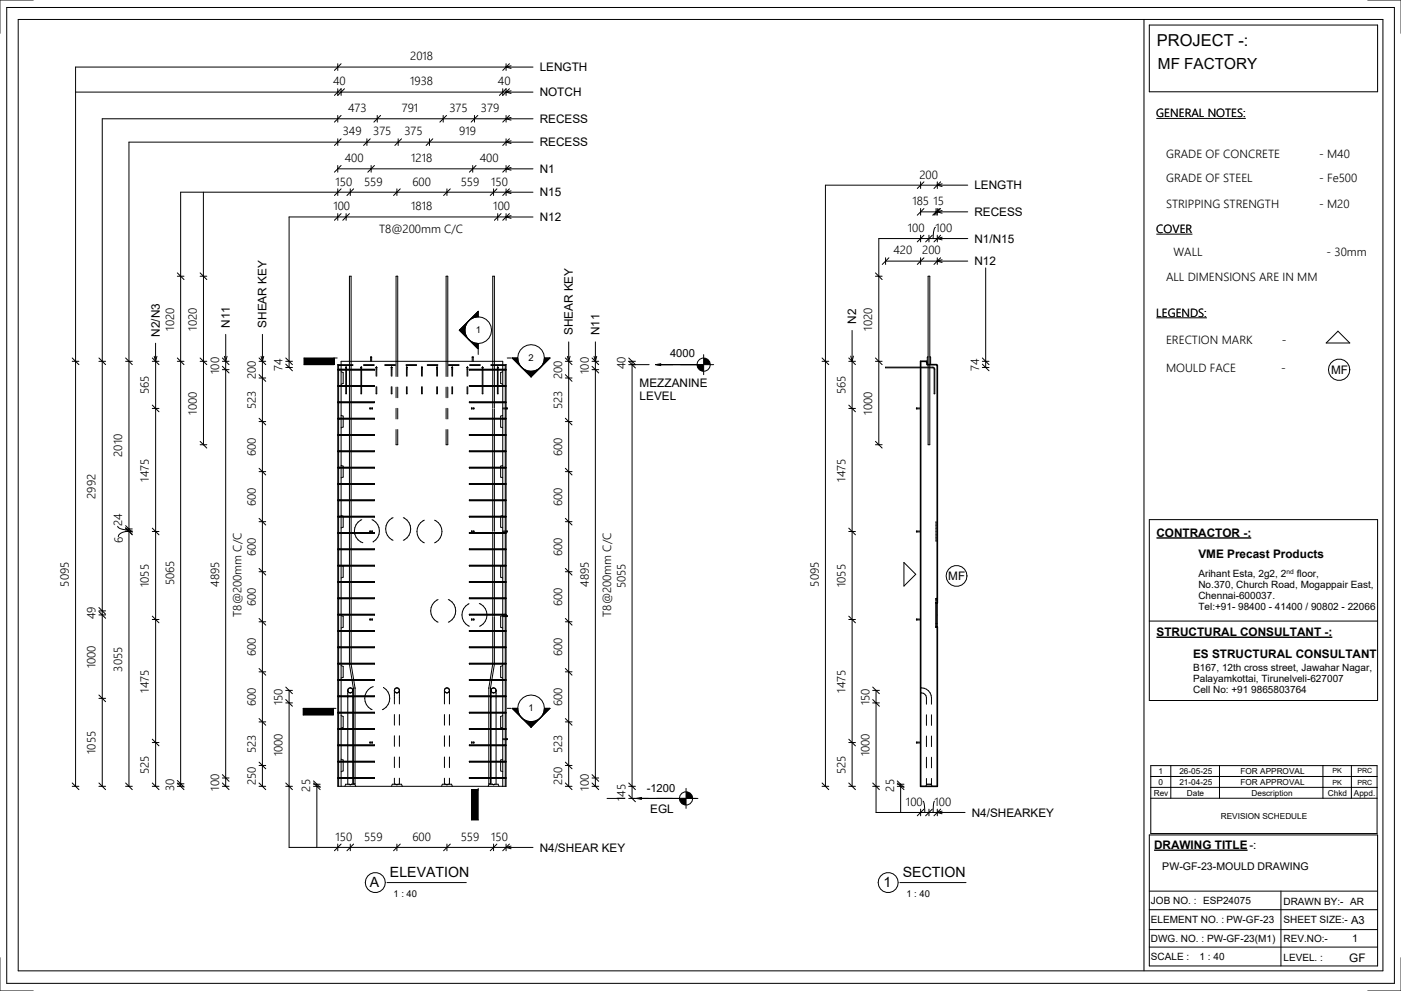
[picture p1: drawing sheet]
<svg xmlns="http://www.w3.org/2000/svg" width="420mm" height="297mm" viewBox="0 0 420 297" stroke-linecap="round" stroke-linejoin="round" font-family="sans-serif">
<g fill="#000">
<path d="M137.7 99l2.9-2.8-.7 .8-.5 2zM137.7 99h1.7l.1 1 1.1 1.8zM143.4 93.3v1.7l-2 .5-.8 .7zM91.2 107.3h9v2h-9zM103.8 110.1v.2zM108.2 110.2h.2zM112.8 110.2h.2zM117.3 110.2h.2zM122 110.1v.2zM126.5 110.1v.2zM131.1 110.1v.2zM135.5 110.2h.2z"/>
<path d="M140 110.2h.2zM140.6 101.8l.8 .6 2 .6v1.6zM144.6 110.2h.2zM149.1 110.2h.2zM153.6 107.3h1.6l.6 2 .6 .9zM159.2 111.3l1.1-.1 1.8-1-2.9 2.8zM156.4 110.2l.8 .6 2 .5v1.7zM163.2 107.3h1.7l-2.8 2.9 1-1.8zM90.9 212.4h9v2h-9zM153.6 212.4h1.6l.6 2 .6 .8zM159.2 216.4l1.1-.2 1.8-1-2.9 2.8zM156.4 215.2l.8 .6 2 .6v1.6z"/>
<path d="M163.2 212.4h1.7l-2.8 2.8 .6-.8zM141.4 236.8h2v9h-2zM190.8 239.4l1.5-.3v.5zM203.7 239.4h2v2a2 2 0 0 1-2-2zM205.7 237.4a2 2 0 0 1 2 2h-2z"/>
</g>
<g fill="none" stroke="#000" stroke-width=".3">
<path d="M101.3 19.1v2M102.3 19.1l-2 2M151.7 19.1v2M152.7 19.1l-2 2M153.2 19.7l-1.5 .4 1.5 .4M22.7 27.6h137.1M100.3 28.6l2-2v2M101.3 26.6v2l2-2M101.3 35.6h-70.6v72.7M149.7 28.6l2-2v2M150.7 26.6v2l2-2M153.2 27.2l-1.5 .4 1.5 .4"/>
<path d="M159.8 20.1h-137.1v215.6M61 57.6v25.2M101.3 49.6v2M101.3 56.6v2M101.3 42.6h-62.6v65.7M101.3 50.6h58.5M102.3 56.6l-2 2M102.3 49.6l-2 2M105 56.6v2M106 56.6l-2 2M111.3 49.6v2M112.3 49.6l-2 2"/>
<path d="M119 56.6v2M120 56.6l-2 2M134 56.6v2M135 56.6l-2 2M141.7 49.6v2M142.7 49.6l-2 2M148 56.6v2M149 56.6l-2 2M151.7 49.6v2M151.7 56.6v2M152.7 56.6l-2 2M152.7 49.6l-2 2"/>
<path d="M153.2 50.2l-1.5 .4 1.5 .4M153.2 57.2l-1.5 .4 1.5 .4M159.8 57.6h-105.6v25.2M276 55.5h-28.5v52.8M101.3 65h-14.6v43.3M276 71.5h-12.5v11.3M137.7 99l5.7 5.6v-1.6M137.7 99h1.7M139.4 99a4 4 0 0 0 4 4M143.4 95a4 4 0 0 1 4 4 4 4 0 0 1-4 4M143.4 95a4 4 0 0 0-4 4 4 4 0 0 0 4 4M143.4 95a4 4 0 0 0-4 4"/>
<path d="M143.4 95v-1.7l-5.7 5.7M278.3 82.8h.5v50.5h-.5zM295.5 80.3v28M401.2 99.3l3.5 3.5h-7.1zM21.7 108.3h2M21.7 107.3l2 2M45.7 108.3h2M45.7 107.3l2 2M46.7 108.3v127.4M66.7 108.3h2M66.7 109.8l2 2M66.7 110.8h2"/>
<path d="M66.7 107.3l2 2M67.3 106.8l.4 1.5 .4-1.5M67.7 100.2v135.5M77.7 108.3h2M77.7 113.3h2M77.7 112.3l2 2M77.7 107.3l2 2M78.3 106.8l.4 1.5 .4-1.5M78.7 100.2v135.5M100.2 107.3v2h-9v-2h9.9M101.3 109.3v126.4h50.4v-126.4M101.3 109.3h4.5"/>
<path d="M101.3 109.3l.2 .3M101.3 110.7h11v.2h-10.9zM101.3 115.6h11v.2h-10.9zM101.5 109.6v1.1M101.5 110.9v4.7M101.5 115.8v4.7M101.5 109.6h4.3M102.3 111.4l.6 .3v3.2l-.6 .3M102.3 110.7v-2.4h48.4v2.4M102.3 110.9v4.7M102.3 115.8v4.7M103.7 110.2v.5"/>
<path d="M103.7 110.9v4.7M103.7 115.8v2.2h.2v-2.2M103.7 110.1v.1M103.7 110.1h.1M103.8 110.1h-.1M103.8 110.1v.2zM103.8 110.1h.1M103.9 110.1h.1M103.9 110.1v.6M103.9 110.9v4.7M104.8 110.7v-27.9h.5v27.9M104.8 110.9v4.7"/>
<path d="M104.8 115.8v4.7M105.3 110.9v4.7M105.3 115.8v4.7M108.2 110.2h.2zM108.2 115.8v2.2h.2v-2.2M108.2 110.2v.5M108.2 110.9v4.7M108.2 110.1v.1M108.3 110.1h.1M108.4 110.1h.1M108.4 110.1v.6M108.4 110.9v4.7"/>
<path d="M109 109.6h3.2M109 109.3h3.2M111.1 108.3v-1.3h.3v1.3M111.1 107.1h.3M112.8 110.2h.2zM112.8 115.9v2.1h.2v-2.1M112.8 110.2v2.6M112.8 110.1v.1M112.8 110.1h.1M112.9 110.1h.1M112.9 110.1h-.1M113 110.1h.1"/>
<path d="M113 110.1v2.7M115.4 109.6h3.2M115.4 109.3h3.2M117.3 110.2h.2zM117.3 115.9v2.1h.2v-2.1M117.3 110.2v2.6M117.3 110.1v.1M117.3 110.1h.1M117.4 110.1h-.1M117.4 110.1h.1M117.5 110.1h.1M117.5 110.1v2.7"/>
<path d="M118.8 112.9v-30.1h.5v30.1M118.8 116.1v3.1M119.3 116.1v3.1M121.7 109.6h3.2M121.7 109.3h3.2M121.9 115.9v2.1h.2v-2.1M121.9 110.2v2.6M121.9 110.1v.1M121.9 110.1h.1M122 110.1v.2zM122 110.1h.1M122.1 110.1v2.7"/>
<path d="M126.4 115.9v2.1h.2v-2.1M126.4 110.2v2.6M126.4 110.1v.1M126.5 110.1h-.1M126.5 110.1v.2zM126.5 110.1h.1M126.6 110.1h.1M126.6 110.1v2.7M128.1 109.6h3.2M128.1 109.3h3.2M131 115.9v2.1h.2v-2.1M131 110.2v2.6"/>
<path d="M131 110.1v.1M131 110.1h.1M131.1 110.1v.2zM131.1 110.1h.1M131.1 110.1h-.1M131.1 110.1l.1 2.7M133.8 112.9v-30.1h.5v30.1M133.8 116.1v3.1M134.3 116.1v3.1M134.5 109.6h3.1M134.5 109.3h3.1M135.5 110.2h.2z"/>
<path d="M135.5 115.9v2.1h.2v-2.1M135.5 110.2v2.6M135.5 110.1v.1M135.6 110.1h-.1M135.6 110.1h.1M135.7 110.1h.1M135.7 110.1v2.7M140 110.2h.2zM140 115.9v2.1h.2v-2.1M140 110.2v2.6M140.1 110.1l-.1 .1M140.1 110.1h.1"/>
<path d="M140.2 110.1h.1M140.2 110.1v2.7M140.7 110.7l11 .1-11 .1zM140.7 115.6l11 .1-11 .1zM140.8 109.6h3.2M140.8 109.3h3.2M141.6 107.1h.3M141.6 108.3v-1.3h.3v1.3M143.4 105v1.3M144.6 110.2h.2zM144.6 115.8v2.2h.2v-2.2M144.6 110.2v.5"/>
<path d="M144.6 110.9v4.7M144.6 110.1v.1M144.6 110.1h.1M144.7 110.1h-.1M144.7 110.1h.1M144.8 110.1h.1M144.8 110.1v.6M144.8 110.9v4.7M147.2 109.6h4.3M147.2 109.3h4.5M147.7 110.7v-27.9h.5v27.9M147.7 110.9v4.7"/>
<path d="M147.7 115.8v4.7M148.2 110.9v4.7M148.2 115.8v4.7M149.1 110.2h.2zM149.1 115.8v2.2h.2v-2.2M149.1 110.2v.5M149.1 110.9v4.7M149.1 110.1v.1M149.2 110.1h.1M149.3 110.1h.1M149.3 110.1v.6M149.3 110.9v4.7"/>
<path d="M150.7 111.4l-.6 .3v3.2l.6 .3M150.7 110.9v4.7M150.7 115.8v4.7M151.5 109.6v1.1M151.5 110.9v4.7M151.5 115.8v4.7M151.7 109.3l-.2 .3M152.1 107.3h1.1M155.2 107.3a4 4 0 0 1 4-4 4 4 0 0 1 4 4M155.2 107.3a4 4 0 0 0 4 4 4 4 0 0 0 4-4M155.2 107.3a4 4 0 0 0 4 4M155.2 107.3h-1.6l5.6 5.7"/>
<path d="M159.2 111.3v1.7M163.2 107.3a4 4 0 0 1-4 4M163.2 107.3h1.7l-5.7 5.7M169.5 108.3h2M169.5 112.3l2 2M169.5 113.3h2M169.5 107.3l2 2M170.1 106.8l.4 1.5 .4-1.5M170.5 102.5v133.2M177.5 108.3h2M177.5 110.8h2M177.5 109.8l2 2"/>
<path d="M177.5 107.3l2 2M178.1 106.8l.4 1.5M178.5 108.3v127.4M178.5 102.5v5.8M178.9 106.8l-.4 1.5M189.5 109.3h5.1M197 109.3h4.8M204.2 109.3h5.1M265.5 110.1l14.5 .1 .3 .5v7.3h-.2v-7.3l-.2-.4h-14.4zM278.3 107l-.3 .1v2.2M278.8 107l.2 .1v2.2M45.7 121.4l2 2"/>
<path d="M45.7 122.4h2M77.7 126.4h2M77.7 125.4l2 2M101.3 120.5h11v.2h-10.9zM101.3 125.4h11v.2h-10.9zM101.3 130.3h11v.2h-10.9zM101.3 135.2h11v.2h-10.9zM101.5 120.7v4.7M101.5 125.6v4.7M101.5 130.5v4.7M101.5 135.4v4.7M102.3 124.5l.6 .3v.6"/>
<path d="M102.3 139.5l.6 .3v.3M102.3 120.7v4.7M102.3 125.6v4.7M102.3 130.5v4.7M102.3 135.4v4.7M102.9 125.6v2.4l-.6 .3M104.8 120.7v4.7M104.8 125.6v4.7M104.8 130.5v4.7M104.8 135.4v4.7M105.3 120.7v4.7M105.3 125.6v4.7"/>
<path d="M105.3 130.5v4.7M105.3 135.4v4.7M110.9 122.3h.8v.3h-.8zM111.6 122.3v.3M118.8 128.8v4.5h.5v-4.5M118.8 122.4v3.2M119.3 122.4v3.2M133.8 128.8v4.5h.5v-4.5M133.8 122.4v3.2M134.3 122.4v3.2M140.7 120.5l11 .1-11 .1zM140.7 125.4l11 .1-11 .1z"/>
<path d="M140.7 130.3l11 .1-11 .1zM140.7 135.2l11 .1-11 .1zM141.4 122.3h.7v.3h-.7zM141.4 122.3v.3M142.1 122.3v.3M147.7 120.7v1.6M147.7 122.6v2.8M147.7 125.6v4.7M147.7 130.5v4.7M147.7 135.4v4.7M148.2 120.7v1.6M148.2 122.6v2.8"/>
<path d="M148.2 125.6v4.7M148.2 130.5v4.7M148.2 135.4v4.7M150.1 125.6v2.4l.6 .3M150.7 124.5l-.6 .3v.6M150.7 139.5l-.6 .3v.3M150.7 120.7v4.7M150.7 125.6v4.7M150.7 130.5v4.7M150.7 135.4v4.7M150.7 122.3h1.4v.3h-1.4M151.5 120.7v4.7"/>
<path d="M151.5 125.6v4.7M151.5 130.5v4.7M151.5 135.4v4.7M152 122.3v.3M169.5 125.4l2 2M169.5 126.4h2M274.9 122.3v.3M276 122.3h-1.2v.3h1.2M45.7 158.3l2 2M45.7 159.3h2M77.7 156.4h2M77.7 141.4h2"/>
<path d="M77.7 155.4l2 2M77.7 140.4l2 2M101.3 140.1h11v.2h-10.9zM101.3 145h11v.2h-10.9zM101.3 149.9h11v.2h-10.9zM101.3 154.8h11v.2h-10.9zM101.3 159.7h11v.2h-10.9zM101.5 140.3v4.7M101.5 145.2v4.7M101.5 150.1v4.7M101.5 155v4.7M101.5 159.9v4.7"/>
<path d="M102.3 154.5l.6 .3M102.3 140.3v4.7M102.3 145.2v4.7M102.3 150.1v4.7M102.3 155v4.7M102.3 159.9v4.7M102.9 140.3v2.7l-.6 .3M102.9 155v3l-.6 .3M104.8 140.3v4.7M104.8 145.2v4.7M104.8 150.1v4.7M104.8 155v4.7"/>
<path d="M104.8 159.9v4.7M105.3 140.3v4.7M105.3 145.2v4.7M105.3 150.1v4.7M105.3 155v4.7M105.3 159.9v4.7M106.4 159.9a3.5 3.5 0 0 0 2.4 2.8M108.5 155.8a3.6 3.6 0 0 0-2.2 3.9M110.9 159.2h.8v.3h-.8zM111.5 155.8a3.7 3.7 0 0 1 2.3 3.2 3.7 3.7 0 0 1-1.9 3.4M111.6 159.2v.3M117.9 155.2a3.7 3.7 0 0 0-2.3 3.4 3.7 3.7 0 0 0 2.3 3.4"/>
<path d="M120.9 155.2a3.7 3.7 0 0 1 2.2 3.4 3.7 3.7 0 0 1-2.2 3.4M127.2 156a3.7 3.7 0 0 0-2.2 3.3 3.7 3.7 0 0 0 2.2 3.4M130.3 156a3.7 3.7 0 0 1 2.2 3.3 3.7 3.7 0 0 1-2.2 3.4M140.7 140.1l11 .1-11 .1zM140.7 145l11 .1-11 .1zM140.7 149.9l11 .1-11 .1zM140.7 154.8l11 .1-11 .1zM140.7 159.7l11 .1-11 .1zM141.4 159.2h.7v.3h-.7zM141.4 159.2v.3M142.1 159.2v.3M147.7 140.3v4.7"/>
<path d="M147.7 145.2v4.7M147.7 150.1v4.7M147.7 155v4.2M147.7 159.5v.2M147.7 159.9v4.7M148.2 140.3v4.7M148.2 145.2v4.7M148.2 150.1v4.7M148.2 155v4.2M148.2 159.5v.2M148.2 159.9v4.7M150.1 140.3v2.7l.6 .3"/>
<path d="M150.1 155v3l.6 .3M150.7 154.5l-.6 .3M150.7 140.3v4.7M150.7 145.2v4.7M150.7 150.1v4.7M150.7 155v4.7M150.7 159.9v4.7M150.7 159.2h1.4v.3h-1.4M151.5 140.3v4.7M151.5 145.2v4.7M151.5 150.1v4.7M151.5 155v4.7"/>
<path d="M151.5 159.9v4.7M152 159.2v.3M169.5 155.4l2 2M169.5 156.4h2M169.5 140.4l2 2M169.5 141.4h2M274.9 159.2v.3M276 159.2h-1.2v.3h1.2M280.7 156.3v6.1M77.7 171.4h2M77.7 170.4l2 2M101.3 164.6h11v.2h-10.9z"/>
<path d="M101.3 169.5h11v.2h-10.9zM101.3 174.4h11v.2h-10.9zM101.3 179.3h11v.2h-10.9zM101.5 164.8v4.7M101.5 169.7v4.7M101.5 174.6v4.7M101.5 179.5v4.7M102.3 164.8v4.7M102.3 169.7v4.7M102.3 174.6v4.7M102.3 179.5v4.7M102.7 169.7l.2 .1v3.2l-.6 .3"/>
<path d="M104.8 164.8v4.7M104.8 169.7v4.7M104.8 174.6v4.7M104.8 179.5v4.7M105.3 164.8v4.7M105.3 169.7v4.7M105.3 174.6v4.7M105.3 179.5v4.7M131.4 179.8a3.7 3.7 0 0 0-2.3 3.3 3.7 3.7 0 0 0 2.3 3.4M134.4 179.8a3.7 3.7 0 0 1 2.2 3.3 3.7 3.7 0 0 1-2.2 3.4M140.7 164.6l11 .1-11 .1zM140.7 169.5l11 .1-11 .1z"/>
<path d="M140.7 174.4l11 .1-11 .1zM140.7 179.3l11 .1-11 .1zM147.7 164.8v4.7M147.7 169.7v4.7M147.7 174.6v4.7M147.7 179.5v4.7M148.2 164.8v4.7M148.2 169.7v4.7M148.2 174.6v4.7M148.2 179.5v4.7M150.4 169.7l-.3 .1v3.2l.6 .3M150.7 164.8v4.7"/>
<path d="M150.7 169.7v4.7M150.7 174.6v4.7M150.7 179.5v4.7M151.5 164.8v4.7M151.5 169.7v4.7M151.5 174.6v4.7M151.5 179.5v4.7M169.5 170.4l2 2M169.5 171.4h2M271 168.6l3.6 3.6-3.6 3.5zM281 179.4h-.3v1.4M45.7 184.7l2 2"/>
<path d="M45.7 185.7h2M77.7 186.4h2M77.7 185.4l2 2M101.3 184.2h11v.2h-10.9zM101.3 189.1h11v.2h-10.9zM101.3 194h11v.2h-10.9zM101.3 198.9h11v.2h-10.9zM101.5 184.4v4.7M101.5 189.3v4.7M101.5 194.2v4.7M101.5 199.1v4.7M102.3 184.5l.6 .3v3.2l-.6 .3"/>
<path d="M102.3 199.5l.6 .3v3.2l-.6 .3M102.3 184.4v4.7M102.3 189.3v4.7M102.3 194.2v4.7M102.3 199.1v4.7M104.8 184.4v4.7M104.8 189.3v4.7M104.8 194.2v4.7M104.8 199.1l.7 4.7M105.3 184.4v4.7M105.3 189.3v4.7M105.3 194.2v4.7"/>
<path d="M105.3 199.1h.1M105.3 199.1l.7 4.7M110.9 185.6h.8v.2h-.8zM111.6 185.6v.2M140.6 181a3.7 3.7 0 0 0-2.1 3.4 3.7 3.7 0 0 0 2.2 3.3M140.7 184.2l11 .1-11 .1zM140.7 189.1l11 .1-11 .1zM140.7 194l11 .1-11 .1zM140.7 198.9l11 .1-11 .1zM141.4 185.6h.7v.2h-.7zM141.4 185.6v.2M142.1 185.6v.2"/>
<path d="M143.7 180.9a3.6 3.6 0 0 1 2.3 3.3M146 184.4a3.7 3.7 0 0 1-2.2 3.3M147.7 199.1l-.7 4.7M147.7 199.1h.1M147.7 184.4v.2M147.7 184.8v4.3M147.7 189.3v4.7M147.7 194.2v4.7M148.2 199.1l-.7 4.7M148.2 184.4v.2M148.2 184.8v4.3M148.2 189.3v4.7"/>
<path d="M148.2 194.2v4.7M150.7 184.5l-.6 .3v3.2l.6 .3M150.7 199.5l-.6 .3v3.2l.6 .3M150.7 184.4v4.7M150.7 189.3v4.7M150.7 194.2v4.7M150.7 199.1v4.7M150.7 184.6h1.4v.2h-1.4M151.5 184.4v4.7M151.5 189.3v4.7M151.5 194.2v4.7M151.5 199.1v4.7"/>
<path d="M152 184.6v.2M169.5 185.4l2 2M169.5 186.4h2M274.9 185.6v.2M276 185.6h-1.2v.2h1.2M280.7 180.6h.3v7.5h-.3v-.2M280.7 186.9h.3M77.7 216.4h2M77.7 201.4h2M77.7 215.4l2 2M77.7 200.4l2 2M85.7 206l2 2"/>
<path d="M85.7 207h2M85.7 209.7l2 2M85.7 210.7h2M86.7 207v47l73.1 .1M99.9 212.4v2h-9v-2h9.8M101.3 203.8h11v.2h-10.9zM101.3 208.7h11v.2h-10.9zM101.3 213.6l11-.1v.2h-10.9zM101.3 218.5l11-.1v.2h-10.9zM101.5 204v4.7M101.5 208.9v4.6M101.5 213.7v4.7"/>
<path d="M101.5 218.6v4.7M102.3 214.5l.6 .3v3.2l-.6 .3M102.3 204v4.7M102.3 208.9v4.6M102.3 213.7v4.7M102.3 218.6v4.7M104.3 207l.1 .4 .6 .3M104.3 207v1.7M104.3 208.9v4.6M104.3 213.7v4.7M104.3 218.6v4.7M104.3 207l.1 .3"/>
<path d="M104.4 207.4l.6 .3M104.6 206.3l-.3 .7M105 206.2l-.3 .1M105 206.2l.7 .4 .1 .4M105 206.2l-.3 .1-.4 .7M105 206.2l.4 .1M105.4 206.3l.4 .7M105.6 204l.4 2.3v2.4M105.8 207l-.2 .5-.6 .2M105.8 207l-.4 .6-.4 .1M105.8 207v1.7M105.8 208.9v4.6"/>
<path d="M105.8 213.7v4.7M105.8 218.6v4.7M106 208.9v4.6M106 213.7v4.7M106 218.6v4.7M106.1 204l.4 2.3v2.4M106.5 208.9v4.6M106.5 213.7v4.7M106.5 218.6v4.7M109.4 208.9a3.6 3.6 0 0 0 2.2 3.9M111.9 205.8a3.6 3.6 0 0 0-2.4 2.9M115 206.1h.1"/>
<path d="M115 206.1a3.7 3.7 0 0 1 1.9 3.4 3.7 3.7 0 0 1-2.3 3.3M118.3 207l.1 .4 .6 .3M118.3 207v4M118.3 214.2v3.2M118.3 207l.2 .5 .5 .2M118.6 206.3l-.3 .7M119 206.2l-.4 .1M119 206.2l.7 .4 .1 .4M119 206.2l-.4 .1-.3 .7M119 206.2l.4 .1M119.4 206.3l.4 .7M119.8 207l-.3 .5-.5 .2"/>
<path d="M119.8 207l-.4 .6-.4 .1M119.8 207v4M119.8 214.2v3.2M133.3 207l.1 .4 .6 .3M133.3 207v4M133.3 214.2v3.2M133.3 207l.2 .5 .5 .2M133.6 206.3l-.3 .7M134 206.2l-.4 .1M134 206.2l.7 .4 .1 .4M134 206.2l-.4 .1-.3 .7M134 206.2l.4 .1"/>
<path d="M134.4 206.3l.4 .7M134.8 207l-.3 .5-.5 .2M134.8 207l-.4 .6-.4 .1M134.8 207v4M134.8 214.2v3.2M140.7 203.8l11 .1-11 .1zM140.7 208.7l11 .1-11 .1zM140.7 213.5l11 .1-11 .1zM140.7 218.4l11 .1-11 .1zM146.6 208.9v4.6M146.6 213.7v4.7M146.6 218.6v4.7"/>
<path d="M146.9 204l-.3 2.3v2.4M147.1 208.9v4.6M147.1 213.7v4.7M147.1 218.6v4.7M147.2 207l.1 .4 .7 .3M147.2 207v1.7M147.2 208.9v4.6M147.2 213.7v4.7M147.2 218.6v4.7M147.2 207l.3 .5 .5 .2M147.5 204l-.4 2.3v2.4M147.6 206.3l-.4 .7"/>
<path d="M148 206.2l-.4 .1M148 206.2l.6 .4 .1 .4M148 206.2l-.4 .1-.4 .7M148 206.2l.4 .1M148.4 206.3l.3 .7M148.7 207l-.2 .5-.5 .2M148.7 207l-.3 .6-.4 .1M148.7 207v1.7M148.7 208.9v4.6M148.7 213.7v4.7M148.7 218.6v4.7M150.7 214.5l-.6 .3v3.2l.6 .3"/>
<path d="M150.7 204v4.7M150.7 208.9v4.6M150.7 213.7v4.7M150.7 218.6v4.7M151.5 204v4.7M151.5 208.9v4.6M151.5 213.7v4.7M151.5 218.6v4.7M152.1 212.4h1.1M155.2 212.4a4 4 0 0 1 4-4 4 4 0 0 1 4 4M155.2 212.4a4 4 0 0 0 4 4 4 4 0 0 0 4-4M155.2 212.4a4 4 0 0 0 4 4"/>
<path d="M155.2 212.4h-1.6l5.6 5.6M159.2 216.4v1.6M163.2 212.4a4 4 0 0 1-4 4M163.2 212.4h1.7l-5.7 5.6M169.5 215.4l2 2M169.5 216.4h2M169.5 200.4l2 2M169.5 201.4h2M276 207.7a1.53 1.53 0 0 1 1.8 1.5v1.9M276 206.2a3 3 0 0 1 3.3 3v1.9M277.8 214.3v3.2M279.3 214.3v3.2"/>
<path d="M21.7 235.7h2M21.7 234.7l2 2M45.7 235.7h2M45.7 234.7l2 2M45.7 221.6l2 2M45.7 222.6h2M66.7 235.7h2M66.7 234.7l2 2M66.7 232.2l2 2M66.7 233.2h2M77.7 235.7h2M77.7 229.5h2"/>
<path d="M77.7 234.7l2 2M77.7 228.5l2 2M85.7 235.7h2M85.7 234.7l2 2M94 235.1h2M94 235.7h2M94 234.1l2 2M94 234.7l2 2M95 235.1v18.9M101.3 223.4l11-.1v.2h-10.9zM101.3 228.3l11-.1v.2h-10.9zM101.3 233.2l11-.1v.2h-10.9z"/>
<path d="M101.5 223.5v4.7M101.5 228.4v4.7M101.5 233.3v2.4M102.3 227.6l.6 .3v.3M102.3 223.5v4.7M102.3 228.4v4.7M102.3 233.3v2.4M102.9 228.4v2.7l-.6 .3M103.4 235.7l.3-.6 1.3 .2 1.4-.2 .3 .6M104.3 223.5v4.7M104.3 228.4v4.7M104.3 233.3v1.8"/>
<path d="M105.8 223.5v4.7M105.8 228.4v4.7M105.8 233.3v1.8M106 233.3v1.7h.5v-1.7M106 223.5v4.7M106 228.4v4.7M106.5 223.5v4.7M106.5 228.4v4.7M110.9 222.5h.8v.2h-.8zM111.6 222.5v.2M117.4 235.7l.2-.6 1.4 .2 1.4-.2 .2 .6M118.3 220.6v3.2"/>
<path d="M118.3 226.9v3.2M118.3 233.3v1.8M119.8 220.6v3.2M119.8 226.9v3.2M119.8 233.3v1.8M132.4 235.7l.2-.6 1.4 .2 1.4-.2 .2 .6M133.3 220.6v3.2M133.3 226.9v3.2M133.3 233.3v1.8M134.8 220.6v3.2M134.8 226.9v3.2M134.8 233.3v1.8"/>
<path d="M140.7 223.3l11 .1-11 .1zM140.7 228.2l11 .1-11 .1zM140.7 233.1l11 .1-11 .1zM141.4 222.5h.7v.2h-.7zM141.4 222.5v.2M142.1 222.5v.2M143.4 236.3v9.5h-2v-9h2M146.4 235.7l.2-.6 1.4 .2 1.4-.2 .2 .6M146.6 233.3v1.7h.5v-1.7M146.6 223.5v4.7M146.6 228.4v4.7M147.1 223.5v4.7"/>
<path d="M147.1 228.4v4.7M147.2 223.5v4.7M147.2 228.4v4.7M147.2 233.3v1.8M148.7 223.5v4.7M148.7 228.4v4.7M148.7 233.3v1.8M150.1 228.4v2.7l.6 .3M150.7 227.6l-.6 .3v.3M150.7 223.5v4.7M150.7 228.4v4.7M150.7 233.3v2.4"/>
<path d="M150.7 221.5h1.4v.2h-1.4M151.5 223.5v4.7M151.5 228.4v4.7M151.5 233.3v2.4M152 221.5v.2M169.5 235.7h2M169.5 234.7l2 2M169.5 228.5l2 2M169.5 229.5h2M177.5 235.7h2M177.5 233.2h2M177.5 234.7l2 2"/>
<path d="M177.5 232.2l2 2M182 239.4h5.3M189.7 239.4h19.6M190.8 239.4l1.5-.3v.5zM205.7 236.4v6M262.7 235.7v7.9h13.3M270 235.7v7.9M274.9 222.5v.2M276 222.5h-1.2v.2h1.2M277.6 235.7l.2-.6h1.4l.3 .6M277.8 220.7v3.1M277.8 227v3.2"/>
<path d="M277.8 233.4v1.9M279.3 220.7v3.1M279.3 227v3.2M279.3 233.4v1.9M101.3 253v2M102.3 253l-2 2M105 253v2M106 253l-2 2M119 253v2M120 253l-2 2M134 253v2M135 253l-2 2"/>
<path d="M148 253v2M149 253l-2 2M151.7 253v2M152.7 253l-2 2M153.2 253.7l-1.5 .4 1.5 .4"/>
<circle cx="401.5" cy="110.8" r="3.2"/>
<circle cx="286.8" cy="172.7" r="3.1"/>
<circle cx="205.7" cy="239.4" r="2"/>
</g>
<path d="M276 108.3h1.8l.2 1h2.8l.2 .3v71.2h-.3v7.1h.3v47.8h-5z" fill="none" stroke="#000" stroke-width=".5"/>
<path d="M193.9 234.4h8.5v3.8h-8.5z" fill="#fff"/>
<g fill="none" stroke="#000" stroke-width=".3">
<path d="M188.5 107.3l2 2h-2M189.5 108.3v131.1M190.5 108.3h-2l2 2M196.6 109.3l1.5-.2v.5zM196.6 109.3h17.4M211 106.3v6M188.5 234.7l2 2M188.5 235.7h2M188.5 238.4l2 2M188.5 239.4h2"/>
<circle cx="211" cy="109.3" r="2"/>
</g>
<path d="M196.6 109.3l1.5-.2v.5zM209 109.3h2v2a2 2 0 0 1-2-2zM211 107.3a2 2 0 0 1 2 2h-2z" fill="#000"/>
<path d="M200.9 103.9h7.4v3.9h-7.4z" fill="#fff"/>
<g fill="none" stroke="#000" stroke-width=".3">
<path d="M2 2.2h416.1v292.6h-416.1zM5.5 5.8h409.2v285.3h-409.2zM10 0h-10v10M343 5.8v285.3M344.6 7.5h68.5v20h-68.5zM410.1 0h10v10M101.3 34.6v2M101.3 35.6h58.5M102.3 34.6l-2 2M113.1 34.6v2M114.1 34.6l-2 2M132.9 34.6v2"/>
<path d="M133.9 34.6l-2 2M142.3 34.6v2M143.3 34.6l-2 2M151.7 34.6v2M152.7 34.6l-2 2M153.2 35.2l-1.5 .4 1.5 .4M101.3 41.6v2M101.3 42.6h50.4M102.3 41.6l-2 2M110 41.6v2M111 41.6l-2 2M119.4 41.6v2"/>
<path d="M120.4 41.6l-2 2M128.8 41.6v2M129.8 41.6l-2 2M151.7 42.6l1.5 .4M151.7 42.6h8.1M151.7 41.6v2M152.7 41.6l-2 2M153.2 42.2l-1.5 .4M276 54.5v2M277 54.5l-2 2M281 54.5v2M282 54.5l-2 2"/>
<path d="M282.5 55.1l-1.5 .4 1.5 .4M290.2 55.5h-14.2M101.3 65l58.5 .1M101.3 64v2M102.3 64l-2 2M103.8 64v2M104.8 64l-2 2M149.2 64v2M150.2 64l-2 2M151.7 64v2M152.7 64l-2 2M153.2 64.6l-1.5 .5 1.5 .4"/>
<path d="M265.5 77.3v2M266.5 77.3l-2 2M276 62.5v2M276 70.5v2M276 77.3v2M277 70.5l-2 2M277 77.3l-2 2M277 62.5l-2 2M278.5 70.5v2M279.5 70.5l-2 2M280.5 68.1a2.97 2.97 0 0 0-.7 2.4v1M280.7 62.5v2"/>
<path d="M281 62.5v2M281 70.5v2M281 77.3v2M281.7 62.5l-2 2M282 70.5l-2 2M282 77.3l-2 2M282 62.5l-2 2M282.5 71.1l-1.5 .4 1.5 .4M282.5 77.9l-1.5 .4 1.5 .4M282.5 63.1l-1.5 .4 1.5 .4M290.2 71.5h-14.2M290.2 78.3h-24.7"/>
<path d="M290.2 63.5h-14.2M53.2 82.8h2M53.2 81.8l2 2M54.2 82.8v152.9M60 81.8l2 2M60 82.8h2M61 82.8v50.5M255.5 99.1v136.6M262.5 82.8h2M262.5 81.8l2 2M263.5 82.8v50.5M29.7 108.3h2"/>
<path d="M29.7 107.3l2 2M30.7 108.3v127.4M37.7 108.3h2M37.7 107.3l2 2M38.7 108.3v127.4M46.2 106.8l.4 1.5M46.6 102.9v5.4M47.1 106.8l-.5 1.5M53.2 108.3h2M53.2 107.3l2 2M60 107.3l2 2M60 108.3h2"/>
<path d="M85.7 108.3h2M85.7 109.2l2 2M85.7 110.2h2M85.7 107.3l2 2M86.7 108.3v1.9M246.5 108.3h2M246.5 107.3l2 2M247.5 108.3v127.4M254.5 108.3h2M254.5 107.3l2 2M255.1 106.8l.4 1.5 .4-1.5M262.5 108.3h2"/>
<path d="M262.5 107.3l2 2M294.5 108.3h2M294.5 110.2h2M294.5 109.2l2 2M294.5 107.3l2 2M295.5 108.3v1.9M60 132.3l2 2M60 133.3h2M254.5 121.4l2 2M254.5 122.4h2M262.5 133.3h2M262.5 132.3l2 2"/>
<path d="M35.3 157.8a2.43 2.43 0 0 0 2.3 1l1.1 .1M37.7 158.3l2 2M37.7 159.3h2M37.7 158.2l2 2M37.7 159.2h2M37.7 157.6l2 2M37.7 158.6h2M38.7 159.3a3.1 3.1 0 0 0-3.2 1.6M254.5 159.3h2M254.5 158.3l2 2M344.6 155.8h68.5v54.2h-68.5zM29.7 182.1l2 2"/>
<path d="M29.7 183.1h2M29.7 183.4l2 2M29.7 184.4h2M254.5 184.7l2 2M254.5 185.7h2M344.6 186.2h68.5M29.7 208.4l2 2M29.7 209.4h2M261.7 209.7l2 2M261.7 210.7h2M261.7 206l2 2M261.7 207h2"/>
<path d="M262.7 207v28.7M29.7 235.7h2M29.7 234.7l2 2M37.7 235.7h2M37.7 234.7l2 2M53.2 234.7l2 2M53.2 235.7h2M53.2 234l2 2M53.2 235h2M246.5 235.7h2M246.5 234.7l2 2M254.5 235.7h2"/>
<path d="M254.5 234.7l2 2M254.5 221.6l2 2M254.5 222.6h2M261.7 235.7h2M261.7 234.7l1 1M262.7 235.7l1 1M269 235.7h2M269 234.7l2 2M269 234.1l2 2M269 235.1h2M270 235.1v.6M276 242.6v2"/>
<path d="M276.8 240.2l.4 1.4 .1 2M277 242.6l-2 2M278.5 242.6v2M279.5 242.6l-2 2M280.2 240.2l-.3 1.4-.1 2M281 242.6v2M282 242.6l-2 2M282.5 243.2l-1.5 .4 1.5 .4M289.4 243.6h-13.4M344.6 250.3h68.5v39.3h-68.5zM344.6 272.7h68.5M344.6 267.2h68.5"/>
<path d="M344.6 278.7h68.5M384.1 267.2v22.4M0 287.1v10h10M344.6 283.9h68.5M420.1 287.1v10h-10"/>
</g>
<g fill="#fff">
<path d="M346.9 9.5h27.5v5.4h-27.5z"/>
<path d="M405.1 273.8h4.1v3.9h-4.1z"/>
<path d="M346.8 187.4h51.8v4.1h-51.8z"/>
<path d="M357.7 193.9h54.2v4.1h-54.2z"/>
<path d="M346 251.2h27.6v4.2h-27.6z"/>
<path d="M373.6 251.2h1v4.2h-1z"/>
<path d="M374.6 251.2h2.2v4.2h-2.2z"/>
<path d="M346.8 157.6h27.9v4.1h-27.9z"/>
<path d="M359.3 164.1h37.3v4.1h-37.3z"/>
<path d="M359.7 285.1h7.5v3.3h-7.5z"/>
<path d="M405.5 279.4h1.7v3.7h-1.7z"/>
<path d="M367.7 274.1h14.3v3.3h-14.3z"/>
<path d="M347.2 16.6h29.6v5.1h-29.6z"/>
<path d="M348.5 258h44.2v3.6h-44.2z"/>
<path d="M361.9 279.8h20.4v3.3h-20.4z"/>
<path d="M404.8 268.8h4.1v3.3h-4.1z"/>
<path d="M360.7 268.5h14.3v3.3h-14.3z"/>
</g>
<path d="M346.8 161.3h28.4M346.8 191h52.7M346 254.9h28.1" fill="none" stroke="#000" stroke-width=".41"/>
<g fill="none" stroke="#000" stroke-width=".3">
<path d="M346.7 35.5h26.8M346.7 70.2h10.8M346.7 95.3h15.2M345 229.5h67.9v20.4h-67.9zM345 232.8h67.9M345 236h67.9M345 239.3h67.9M351.1 229.5v9.8M365.7 229.5v9.8M396.7 229.5v9.8M405.2 229.5v9.8M116 264.6h23.8"/>
<path d="M269.8 264.6h19.9"/>
<circle cx="112.5" cy="264.6" r="3"/>
<circle cx="266.3" cy="264.6" r="3"/>
</g>
<text font-size="4.9" x="346.9" y="13.9">PROJECT -:</text>
<text font-size="4.6" x="347.2" y="20.7">MF FACTORY</text>
<g font-size="4.2">
<text x="116.9" y="262.9">ELEVATION</text>
<text x="270.7" y="262.9">SECTION</text>
<text x="110.9" y="266.1">A</text>
<text x="264.9" y="266.1">1</text>
</g>
<g font-size="3.5">
<text x="123" y="18.1">2018</text>
<text x="161.8" y="21.4">LENGTH</text>
<text x="99.8" y="25.6">40</text>
<text x="123" y="25.6">1938</text>
<text x="149.3" y="25.6">40</text>
<text x="161.8" y="28.9">NOTCH</text>
<text x="104.4" y="33.6">473</text>
<text x="120.5" y="33.6">791</text>
<text x="134.8" y="33.6">375</text>
<text x="144.2" y="33.6">379</text>
<text x="346.7" y="35.2">GENERAL NOTES:</text>
<text x="102.8" y="40.6">349</text>
<text x="111.9" y="40.6">375</text>
<text x="121.3" y="40.6">375</text>
<text x="137.7" y="40.6">919</text>
<text x="161.8" y="36.9">RECESS</text>
<text x="161.8" y="43.9">RECESS</text>
<text x="349.6" y="47.3">GRADE OF CONCRETE</text>
<text x="395.5" y="47.3">- M40</text>
<text x="103.4" y="48.6">400</text>
<text x="123.3" y="48.6">1218</text>
<text x="143.9" y="48.6">400</text>
<text x="161.8" y="51.9">N1</text>
<text x="275.7" y="53.5">200</text>
<text x="100.6" y="55.6">150</text>
<text x="109.2" y="55.6">559</text>
<text x="123.7" y="55.6">600</text>
<text x="138.1" y="55.6">559</text>
<text x="147.3" y="55.6">150</text>
<text x="161.8" y="58.9">N15</text>
<text x="292.2" y="56.8">LENGTH</text>
<text x="349.6" y="54.6">GRADE OF STEEL</text>
<text x="395.5" y="54.6">- Fe500</text>
<text x="100" y="63.1">100</text>
<text x="123.3" y="63.1">1818</text>
<text x="147.9" y="63.1">100</text>
<text x="273.6" y="61.5">185</text>
<text x="279.9" y="61.5">15</text>
<text x="292.2" y="64.8">RECESS</text>
<text x="349.6" y="62.3">STRIPPING STRENGTH</text>
<text x="395.5" y="62.3">- M20</text>
<text x="113.7" y="69.8">T8@200mm C/C</text>
<text x="161.8" y="66.3">N12</text>
<text x="272.2" y="69.5">100</text>
<text x="280.5" y="69.5">100</text>
<text x="346.7" y="69.9">COVER</text>
<text x="267.9" y="76.3">420</text>
<text x="276.5" y="76.3">200</text>
<text x="292.2" y="72.8">N1/N15</text>
<text x="351.8" y="76.8">WALL</text>
<text x="397.8" y="76.8">- 30mm</text>
<text x="292.2" y="79.5">N12</text>
<text x="349.6" y="84.1">ALL DIMENSIONS ARE IN MM</text>
<text x="346.7" y="95">LEGENDS:</text>
<text x="47.9" y="100.9" transform="rotate(-90 47.9 100.9)">N2/N3</text>
<text x="52.2" y="99.1" transform="rotate(-90 52.2 99.1)">1020</text>
<text x="59" y="99.1" transform="rotate(-90 59 99.1)">1020</text>
<text x="68.9" y="98.2" transform="rotate(-90 68.9 98.2)">N11</text>
<text x="79.9" y="98.2" transform="rotate(-90 79.9 98.2)">SHEAR KEY</text>
<text x="171.8" y="100.5" transform="rotate(-90 171.8 100.5)">SHEAR KEY</text>
<text x="179.8" y="100.5" transform="rotate(-90 179.8 100.5)">N11</text>
<text x="256.7" y="97.1" transform="rotate(-90 256.7 97.1)">N2</text>
<text x="261.5" y="99.1" transform="rotate(-90 261.5 99.1)">1020</text>
<text x="349.6" y="103.3">ERECTION MARK</text>
<text x="384.3" y="103.3">-</text>
<text x="65.7" y="112.1" transform="rotate(-90 65.7 112.1)">100</text>
<text x="76.7" y="113.7" transform="rotate(-90 76.7 113.7)">200</text>
<text x="84.7" y="111.1" transform="rotate(-90 84.7 111.1)">74</text>
<text x="168.5" y="113.7" transform="rotate(-90 168.5 113.7)">200</text>
<text x="176.5" y="112.1" transform="rotate(-90 176.5 112.1)">100</text>
<text x="187.5" y="110.7" transform="rotate(-90 187.5 110.7)">40</text>
<text x="293.6" y="111.1" transform="rotate(-90 293.6 111.1)">74</text>
<text x="349.6" y="111.6">MOULD FACE</text>
<text x="384.2" y="111.6">-</text>
<text x="399.1" y="112.2">MF</text>
<text x="44.7" y="118.2" transform="rotate(-90 44.7 118.2)">565</text>
<text x="191.8" y="115.9">MEZZANINE</text>
<text x="191.8" y="119.9">LEVEL</text>
<text x="253.5" y="118.2" transform="rotate(-90 253.5 118.2)">565</text>
<text x="59" y="124.3" transform="rotate(-90 59 124.3)">1000</text>
<text x="76.7" y="122.7" transform="rotate(-90 76.7 122.7)">523</text>
<text x="168.5" y="122.7" transform="rotate(-90 168.5 122.7)">523</text>
<text x="261.5" y="124.3" transform="rotate(-90 261.5 124.3)">1000</text>
<text x="36.7" y="137" transform="rotate(-90 36.7 137)">2010</text>
<text x="76.7" y="136.7" transform="rotate(-90 76.7 136.7)">600</text>
<text x="168.5" y="136.7" transform="rotate(-90 168.5 136.7)">600</text>
<text x="28.7" y="149.5" transform="rotate(-90 28.7 149.5)">2992</text>
<text x="44.7" y="144.4" transform="rotate(-90 44.7 144.4)">1475</text>
<text x="253.5" y="144.4" transform="rotate(-90 253.5 144.4)">1475</text>
<text x="76.7" y="151.8" transform="rotate(-90 76.7 151.8)">600</text>
<text x="168.5" y="151.8" transform="rotate(-90 168.5 151.8)">600</text>
<text x="36.7" y="157.8" transform="rotate(-90 36.7 157.8)">24</text>
<text x="346.8" y="160.9">CONTRACTOR -:</text>
<text x="36.8" y="162.8" transform="rotate(-90 36.8 162.8)">6</text>
<text x="76.7" y="166.8" transform="rotate(-90 76.7 166.8)">600</text>
<text x="168.5" y="166.8" transform="rotate(-90 168.5 166.8)">600</text>
<text x="359.3" y="167.3">VME Precast Products</text>
<text x="284.3" y="173.9">MF</text>
<text x="20.7" y="175.8" transform="rotate(-90 20.7 175.8)">5095</text>
<text x="44.7" y="176.1" transform="rotate(-90 44.7 176.1)">1055</text>
<text x="52.2" y="175.5" transform="rotate(-90 52.2 175.5)">5065</text>
<text x="65.7" y="175.9" transform="rotate(-90 65.7 175.9)">4895</text>
<text x="176.5" y="175.9" transform="rotate(-90 176.5 175.9)">4895</text>
<text x="187.5" y="176.3" transform="rotate(-90 187.5 176.3)">5055</text>
<text x="245.5" y="175.8" transform="rotate(-90 245.5 175.8)">5095</text>
<text x="253.5" y="176.1" transform="rotate(-90 253.5 176.1)">1055</text>
<text x="28.7" y="185.7" transform="rotate(-90 28.7 185.7)">49</text>
<text x="72.4" y="184.9" transform="rotate(-90 72.4 184.9)">T8@200mm C/C</text>
<text x="76.7" y="181.8" transform="rotate(-90 76.7 181.8)">600</text>
<text x="168.5" y="181.8" transform="rotate(-90 168.5 181.8)">600</text>
<text x="183.3" y="184.9" transform="rotate(-90 183.3 184.9)">T8@200mm C/C</text>
<text x="346.8" y="190.7">STRUCTURAL CONSULTANT -:</text>
<text x="76.7" y="196.8" transform="rotate(-90 76.7 196.8)">600</text>
<text x="168.5" y="196.8" transform="rotate(-90 168.5 196.8)">600</text>
<text x="357.7" y="197.1">ES STRUCTURAL CONSULTANT</text>
<text x="28.7" y="200.4" transform="rotate(-90 28.7 200.4)">1000</text>
<text x="36.7" y="201.4" transform="rotate(-90 36.7 201.4)">3055</text>
<text x="44.7" y="207.7" transform="rotate(-90 44.7 207.7)">1475</text>
<text x="253.5" y="207.7" transform="rotate(-90 253.5 207.7)">1475</text>
<text x="76.7" y="211.8" transform="rotate(-90 76.7 211.8)">600</text>
<text x="84.7" y="211.4" transform="rotate(-90 84.7 211.4)">150</text>
<text x="168.5" y="211.8" transform="rotate(-90 168.5 211.8)">600</text>
<text x="260.7" y="211.4" transform="rotate(-90 260.7 211.4)">150</text>
<text x="28.7" y="226.1" transform="rotate(-90 28.7 226.1)">1055</text>
<text x="76.7" y="225.8" transform="rotate(-90 76.7 225.8)">523</text>
<text x="84.7" y="226.8" transform="rotate(-90 84.7 226.8)">1000</text>
<text x="168.5" y="225.8" transform="rotate(-90 168.5 225.8)">523</text>
<text x="260.7" y="226.8" transform="rotate(-90 260.7 226.8)">1000</text>
<text x="44.7" y="232" transform="rotate(-90 44.7 232)">525</text>
<text x="253.5" y="232" transform="rotate(-90 253.5 232)">525</text>
<text x="52.2" y="237.3" transform="rotate(-90 52.2 237.3)">30</text>
<text x="65.7" y="237.1" transform="rotate(-90 65.7 237.1)">100</text>
<text x="76.7" y="235.5" transform="rotate(-90 76.7 235.5)">250</text>
<text x="93" y="237.3" transform="rotate(-90 93 237.3)">25</text>
<text x="168.5" y="235.5" transform="rotate(-90 168.5 235.5)">250</text>
<text x="176.5" y="237.1" transform="rotate(-90 176.5 237.1)">100</text>
<text x="268.1" y="237.3" transform="rotate(-90 268.1 237.3)">25</text>
<text x="187.5" y="240.1" transform="rotate(-90 187.5 240.1)">145</text>
<text x="195" y="243.8">EGL</text>
<text x="271.6" y="241.6">100</text>
<text x="280.2" y="241.6">100</text>
<text x="291.4" y="244.8">N4/SHEARKEY</text>
<text x="100.6" y="252.1">150</text>
<text x="109.2" y="252.1">559</text>
<text x="123.7" y="252.1">600</text>
<text x="138.1" y="252.1">559</text>
<text x="147.3" y="252.1">150</text>
<text x="161.8" y="255.3">N4/SHEAR KEY</text>
<text x="346" y="254.5">DRAWING TITLE</text>
<text x="374.6" y="254.5">-:</text>
<text x="404.6" y="288.4">GF</text>
</g>
<g font-size="3.4">
<text x="200.9" y="107">4000</text>
<text x="193.9" y="237.5">-1200</text>
<text x="405.1" y="276.9">A3</text>
</g>
<g font-size="3.2">
<text x="348.5" y="260.9">PW-GF-23-MOULD DRAWING</text>
<text x="405.5" y="282.4">1</text>
</g>
<g font-size="3">
<text x="359.3" y="172.9">Arihant Esta, 2g2, 2</text>
<text x="388.8" y="172.9">floor,</text>
<text x="359.3" y="176.2">No.370, Church Road, Mogappair East,</text>
<text x="359.3" y="179.5">Chennai-600037.</text>
<text x="359.3" y="182.8">Tel:+91- 98400 - 41400 / 90802 - 22066</text>
<text x="357.7" y="201.1">B167, 12th cross street, Jawahar Nagar,</text>
<text x="357.7" y="204.4">Palayamkottai, Tirunelveli-627007</text>
<text x="357.7" y="207.8">Cell No: +91 9865803764</text>
<text x="345.1" y="270.9">JOB NO. :</text>
<text x="360.7" y="271.1">ESP24075</text>
<text x="384.8" y="271.4">DRAWN BY:-</text>
<text x="404.8" y="271.4">AR</text>
<text x="345.1" y="276.8">ELEMENT NO. :</text>
<text x="367.7" y="276.8">PW-GF-23</text>
<text x="384.8" y="276.8">SHEET SIZE:-</text>
<text x="345.1" y="282.4">DWG. NO. :</text>
<text x="345.1" y="287.7">SCALE :</text>
<text x="359.7" y="287.7">1 : 40</text>
<text x="361.9" y="282.4">PW-GF-23(M1)</text>
<text x="384.8" y="282.4">REV.NO:-</text>
<text x="384.8" y="288">LEVEL. :</text>
</g>
<g font-size="2.8">
<text x="142.7" y="99.9">1</text>
<text x="158.5" y="108.3">2</text>
<text x="158.5" y="213.3">1</text>
<text x="118" y="269.1">1 : 40</text>
<text x="271.8" y="269.1">1 : 40</text>
</g>
<g font-size="2.5">
<text x="347.4" y="232">1</text>
<text x="353.6" y="232">26-05-25</text>
<text x="372" y="232">FOR APPROVAL</text>
<text x="345.9" y="238.6">Rev</text>
<text x="347.4" y="235.3">0</text>
<text x="353.6" y="235.3">21-04-25</text>
<text x="355.9" y="238.6">Date</text>
<text x="372" y="235.3">FOR APPROVAL</text>
<text x="375.3" y="238.6">Description</text>
<text x="398.2" y="238.6">Chkd</text>
<text x="406" y="238.6">Appd.</text>
<text x="366" y="245.4">REVISION SCHEDULE</text>
</g>
<g font-size="2.1">
<text x="399.5" y="231.8">PK</text>
<text x="407" y="231.8">PRC</text>
<text x="399.5" y="235.2">PK</text>
<text x="407" y="235.2">PRC</text>
</g>
<text font-size="2" x="385.7" y="172">nd</text>
</svg>
